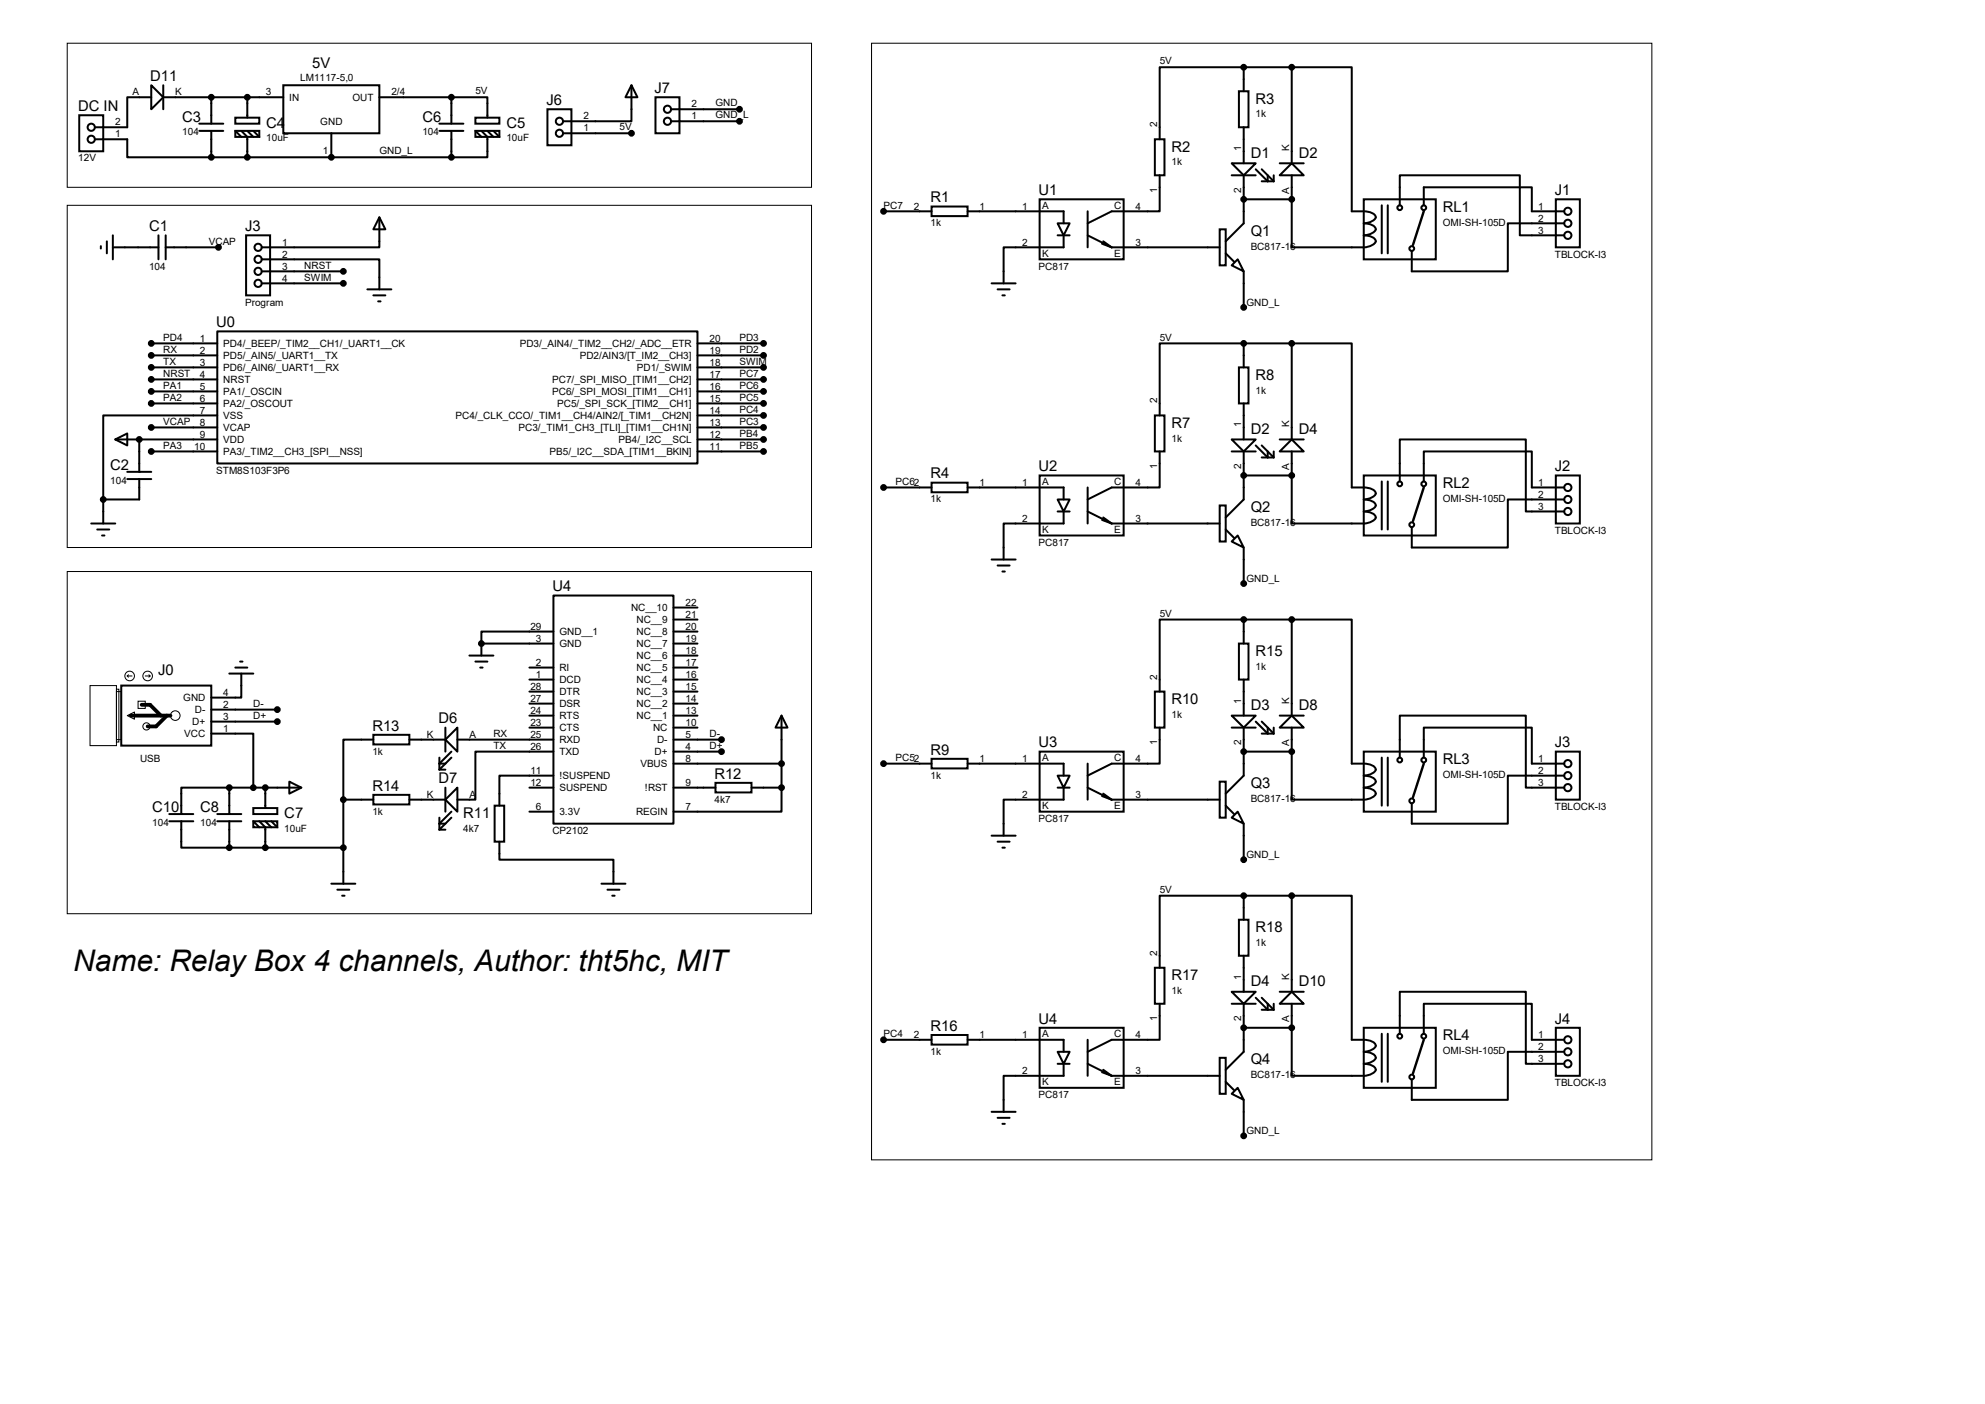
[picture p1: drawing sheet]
<svg xmlns="http://www.w3.org/2000/svg" width="420mm" height="297mm" viewBox="0 0 420 297" stroke-linecap="round" stroke-linejoin="round" font-family="sans-serif">
<g fill="#000">
<circle cx="70.1" cy="33.3" r=".21"/>
<circle cx="29.5" cy="93" r=".21"/>
<circle cx="101.9" cy="136.1" r=".21"/>
</g>
<g fill="none" stroke="#000" stroke-width=".42">
<path d="M32 18l2.5 2.6-2.5 2.5zM34.5 18v5.1M59.9 18h20.4v10.2h-20.4zM133.6 18l1.3 2.6h-2.6zM133.6 18v7.7h-14.5M262.1 19.3h2.1v7.6h-2.1zM263.1 14.2h-17.7v15.3M263.1 14.2v5.1M263.1 14.2h10.2M273.3 14.2h12.7v30.5a8.5 8.5 0 0 1 4.3 .4 .88 .88 0 0 1 .8 .8 .88 .88 0 0 1-.8 .9l-1.8 .4a2.31 2.31 0 0 1 2.6 1.3 2.69 2.69 0 0 1-2.6 1.3 2.31 2.31 0 0 1 2.6 1.3 2.69 2.69 0 0 1-2.6 1.2h-15.2v-10.1M273.3 14.2v20.3M16.8 24.4h5v7.6h-5z"/>
<path d="M20.1 29.5h6.8v3.8h17.8M32 20.6h-5.1v6.3h-6.8M34.5 20.6h25.4M42.2 27.7h5M42.2 26.2h5M44.7 33.3h50.8M44.7 20.6v5.6M44.7 27.7v5.6M49.8 24.9h5.1v1.3h-5.1zM49.8 27.7h5.1v1.3h-5.1zM49.8 27.7l1.3 1.3M51.1 27.7l1.2 1.3v4.3"/>
<path d="M52.3 20.6v4.3M52.3 27.7l1.3 1.3M53.6 27.7l1.3 1.3M70.1 28.2v5.1M80.3 20.6h15.2M93 27.7h5M93 26.2h5M95.5 20.6h7.6v4.3M95.5 20.6v5.6M95.5 27.7v5.6M100.6 24.9h5.1v1.3h-5.1zM100.6 27.7h5.1v1.3h-5.1z"/>
<path d="M100.6 27.7l1.3 1.3M101.9 27.7l1.2 1.3v4.3h-7.6M103.1 27.7l1.3 1.3M104.4 27.7l1.3 1.3M115.8 23.1h5.1v7.6h-5.1zM119.1 28.2h14.5M138.7 20.6h5.1v7.6h-5.1zM142 23.1h14.5M142 25.7h14.5M244.3 29.5h2.1v7.6h-2.1zM245.4 37.1v7.6h-10.2l-5.1 2.5M260.6 34.5h5.1l-2.6 2.6z"/>
<path d="M260.6 37.1h5.1M263.1 26.9v7.6M263.1 37.1v10.1l-3.8 3.9M265.7 35.8l2.5 2.6v-1.3M267 35.8l2.5 2.6M267 38.4h2.5M269.5 37.1v1.3M270.8 34.5h5M273.3 34.5l2.5 2.6h-5zM273.3 37.1v5.1M21.3 52.1v.5M22.6 51.1v2.5"/>
<path d="M23.9 52.3h9.6M23.9 49.8v5.1M33.5 49.8v5.1M35.1 52.3h11.1M35.1 49.8v5.1M52.1 49.8h5v12.7h-5zM55.4 54.9h24.9v6.3M55.4 59.9h17.2M55.4 57.4h17.2M80.3 46l1.2 2.5h-2.5zM80.3 46v6.3h-24.9M186.9 44.7h10.2"/>
<path d="M197.1 43.7h7.6v2h-7.6zM204.7 44.7h20.3v2.5M209.8 59.9h5.1M220 42.2h17.7v12.7h-17.7zM223.8 47.2h2.5l-1.3 2.6zM223.8 49.8h2.5M225 49.8v2.5h-12.7v7.6M230.1 44.7v7.6M230.1 49.8l5.1 2.5M233.2 51.6l2 .7M233.4 51.1l1.8 1.2M235.2 52.3h22.9"/>
<path d="M258.1 48.5h1.2v7.6h-1.2zM259.3 53.6l1.8 1.8M261.9 54.9l1.2 2.5-2.5-1.3zM263.1 57.4v7.6M263.1 42.2h10.2M288.5 42.2h15.3v12.7h-15.3zM292.4 43.4v10.2M293.6 43.4v10.2M296.2 43.4v-6.3h25.4v12.7h9.4M301.2 43.4v-3.8h22.9v5.1h6.9M329.2 42.2h5.1v10.1h-5.1zM331 47.2h-12v10.2h-20.3v-4.3"/>
<path d="M32 72.6h14M32 75.2h14M32 77.7h14M46 70.1h101.6v27.9h-101.6zM77.7 61.2h5.1M79 62.5h2.5M80 63.8h.5M147.6 72.6h13.9M147.6 75.2h13.9M147.6 77.7h13.9M211.1 61.2h2.5M212.1 62.5h.5"/>
<path d="M262.1 77.7h2.1v7.6h-2.1zM263.1 72.6h-17.7v15.3M263.1 72.6h10.2M263.1 72.6v5.1M273.3 72.6h12.7v30.5a8.5 8.5 0 0 1 4.3 .4 .88 .88 0 0 1 .8 .8 .88 .88 0 0 1-.8 .9l-1.8 .5a2.31 2.31 0 0 1 2.6 1.2 2.69 2.69 0 0 1-2.6 1.3 2.31 2.31 0 0 1 2.6 1.3 2.69 2.69 0 0 1-2.6 1.2h-15.2v-10.1M273.3 72.6v20.4M24.4 93l2.5-1.3v2.5zM24.4 93h21.6M26.9 99.8h5.1M29.5 93v6.8M32 80.3h14M32 82.8h14"/>
<path d="M32 85.3h14M32 90.4h14M32 95.5h14M46 87.9h-24.2v17.8M147.6 80.3h13.9M147.6 82.8h13.9M147.6 85.3h13.9M147.6 90.4h13.9M147.6 95.5h13.9M147.6 87.9h13.9M147.6 93h13.9M244.3 87.9h2.1v7.6h-2.1z"/>
<path d="M245.4 95.5v7.6h-10.2l-5.1 2.6M260.6 93h5.1l-2.6 2.5zM260.6 95.5h5.1M263.1 85.3v7.7M263.1 95.5v10.2l-3.8 3.8M265.7 94.2l2.5 2.6v-1.3M267 94.2l2.5 2.6M267 96.8h2.5M269.5 95.5v1.3M270.8 93h5M273.3 93l2.5 2.5h-5zM273.3 95.5v5.1"/>
<path d="M19.3 110.7h5.1M20.6 112h2.5M21.6 113.3h.5M21.8 105.7v5M26.9 101.3h5.1M29.5 101.3v4.4h-7.7M186.9 103.1h10.2M197.1 102.1h7.6v2h-7.6zM204.7 103.1h20.3v2.6M209.8 118.4h5.1M211.1 119.6h2.5M220 100.6h17.7v12.7h-17.7z"/>
<path d="M223.8 105.7h2.5l-1.3 2.5zM223.8 108.2h2.5M225 108.2v2.5h-12.7v7.7M230.1 103.1v7.6M230.1 108.2l5.1 2.5M233.2 110l2 .7M233.4 109.5l1.8 1.2M235.2 110.7h22.9M258.1 106.9h1.2v7.7h-1.2zM259.3 112l1.8 1.8M260.6 114.6l1.3-1.3 1.2 2.5zM263.1 115.8v7.6"/>
<path d="M263.1 100.6h10.2M288.5 100.6h15.3v12.7h-15.3zM292.4 101.9v10.1M293.6 101.9v10.1M296.2 101.9v-8.9h26.6v15.2h8.2M301.2 101.9v-6.4h22.9v7.6h6.9M329.2 100.6h5.1v10.1h-5.1zM331 105.7h-12v10.1h-20.3v-4.3M50.8 140h.5M99.3 138.7h5.1M100.6 140h2.5M101.9 136.1h15.2"/>
<path d="M101.9 136.1v2.6M117.1 126h25.4v48.2h-25.4zM117.1 133.6h-15.2v2.5M142.5 136.1h5.1M142.5 131.1h5.1M142.5 133.6h5.1M142.5 128.5h5.1M142.5 138.7h5.1M212.1 120.9h.5M262.1 136.1h2.1v7.7h-2.1zM263.1 131.1h-17.7v15.2M263.1 131.1v5"/>
<path d="M263.1 131.1h10.2M273.3 131.1h12.7v30.4a8.5 8.5 0 0 1 4.3 .4 .88 .88 0 0 1 .8 .9 .88 .88 0 0 1-.8 .8l-1.8 .5a2.31 2.31 0 0 1 2.6 1.3 2.69 2.69 0 0 1-2.6 1.2 2.31 2.31 0 0 1 2.6 1.3 2.69 2.69 0 0 1-2.6 1.3h-15.2v-10.2M273.3 131.1v20.3M25.7 145h19v12.7h-19zM44.7 155.2h8.9v11.4M44.7 150.1h14M44.7 152.7h14M48.5 142.5h5.1M49.8 141.2h2.5M51.1 142.5v5.1h-6.4M79 155.4h7.6v2.1h-7.6zM79 156.5h-6.4v12.7"/>
<path d="M86.6 156.5h7.6M94.2 156.5l2.6-2.6v5.1zM94.2 153.9v5.1M95.5 159l-2.5 2.5h1.2M96.8 156.5h20.3M101.6 141.2h.5M112 141.2h5.1M112 153.9h5.1M112 143.8h5.1M112 148.8h5.1M112 146.3h5.1M112 151.4h5.1"/>
<path d="M117.1 159h-16.5v10.2h-3.8M142.5 156.5h10.2M142.5 159h10.2M142.5 141.2h5.1M142.5 153.9h5.1M142.5 143.8h5.1M142.5 148.8h5.1M142.5 146.3h5.1M142.5 151.4h5.1M165.4 151.4l1.2 2.5h-2.5zM165.4 151.4v15.2M220 159h17.7v12.7h-17.7z"/>
<path d="M244.3 146.3h2.1v7.6h-2.1zM245.4 153.9v7.6h-10.2l-5.1 2.6M260.6 151.4h5.1l-2.6 2.5zM260.6 153.9h5.1M263.1 159h10.2M263.1 143.8v7.6M263.1 153.9v10.2l-3.8 3.8M265.7 152.7l2.5 2.5v-1.3M267 155.2h2.5M267 152.7l2.5 2.5M269.5 153.9v1.3M270.8 151.4h5"/>
<path d="M273.3 151.4l2.5 2.5h-5zM273.3 153.9v5.1M288.5 159h15.3v12.7h-15.3zM329.2 159h5.1v10.2h-5.1zM35.8 173.7h5.1M35.8 172.2h5.1M38.4 173.7v5.6h10.1M46 173.7h5.1M46 172.2h5.1M48.5 166.6h-10.1v5.6M48.5 166.6v5.6M48.5 173.7v5.6"/>
<path d="M48.5 166.6h15.3M48.5 179.3h24.1M53.6 170.9h5.1v1.3h-5.1zM53.6 173.7h5.1v1.3h-5.1zM53.6 173.7l1.3 1.3M54.9 173.7l1.2 1.3v4.3M56.1 166.6v4.3M56.1 173.7l1.3 1.3M57.4 173.7l1.3 1.3M61.2 165.4l2.6 1.2-2.6 1.3zM72.6 169.2h6.4M72.6 169.2v17.7"/>
<path d="M79 168.1h7.6v2.1h-7.6zM86.6 169.2h7.6M93 162.8h1.2M93 160.3v2.5M93 173v2.5M93 175.5h1.2M94.2 169.2l2.6-2.6v5.1zM94.2 166.6v5.1M95.5 160.3l-2.5 2.5M95.5 171.7l-2.5 2.5h1.2M95.5 173l-2.5 2.5M104.6 170.4h2.1v7.7h-2.1z"/>
<path d="M105.7 178.1v3.8h24.1v5M112 166.6h5.1M112 171.7h5.1M117.1 164.1h-11.4v6.3M142.5 166.6h8.9M142.5 161.5h22.9M151.4 165.6h7.6v2h-7.6zM159 166.6h6.4M165.4 166.6v5.1h-22.9M186.9 161.5h10.2M197.1 160.5h7.6v2.1h-7.6zM204.7 161.5h20.3v2.6"/>
<path d="M209.8 176.8h5.1M211.1 178.1h2.5M212.1 179.3h.5M223.8 164.1h2.5l-1.3 2.5zM223.8 166.6h2.5M225 166.6v2.6h-12.7v7.6M230.1 161.5v7.7M230.1 166.6l5.1 2.6M233.2 168.4l2 .8M233.4 167.9l1.8 1.3M235.2 169.2h22.9M258.1 165.4h1.2v7.6h-1.2z"/>
<path d="M259.3 170.4l1.8 1.8M260.6 173l1.3-1.3 1.2 2.5zM263.1 174.2v7.7M292.4 160.3v10.1M293.6 160.3v10.1M296.2 160.3v-8.9h26.6v15.2h8.2M301.2 160.3v-6.4h22.9v7.6h6.9M331 164.1h-12v10.1h-20.3v-4.3M70.1 186.9h5.1M71.4 188.2h2.5M72.4 189.5h.5M127.3 186.9h5"/>
<path d="M128.5 188.2h2.6M129.5 189.5h.5M262.1 194.6h2.1v7.6h-2.1zM263.1 189.5h-17.7v15.2M263.1 189.5v5.1M263.1 189.5h10.2M273.3 189.5h12.7v30.5a8.5 8.5 0 0 1 4.3 .3 .88 .88 0 0 1 .8 .9 .88 .88 0 0 1-.8 .9l-1.8 .4a2.31 2.31 0 0 1 2.6 1.3 2.69 2.69 0 0 1-2.6 1.2 2.31 2.31 0 0 1 2.6 1.3 2.69 2.69 0 0 1-2.6 1.3h-15.2v-10.2M273.3 189.5v20.3M186.9 220h10.2M197.1 218.9h7.6v2.1h-7.6zM204.7 220h20.3v2.5M220 217.4h17.7v12.7h-17.7z"/>
<path d="M230.1 220v7.6M244.3 204.7h2.1v7.6h-2.1zM245.4 212.3v7.7h-10.2l-5.1 2.5M260.6 209.8h5.1l-2.6 2.5zM260.6 212.3h5.1M263.1 202.2v7.6M263.1 212.3v10.2l-3.8 3.8M263.1 217.4h10.2M265.7 211.1l2.5 2.5v-1.3M267 211.1l2.5 2.5M267 213.6h2.5M269.5 212.3v1.3"/>
<path d="M270.8 212.3l2.5-2.5 2.5 2.5zM270.8 209.8h5M273.3 212.3v5.1M288.5 217.4h15.3v12.7h-15.3zM292.4 218.7v10.2M293.6 218.7v10.2M296.2 218.7v-8.9h26.6v15.2h8.2M301.2 218.7v-6.4h22.9v7.7h6.9M329.2 217.4h5.1v10.2h-5.1zM209.8 235.2h5.1M211.1 236.5h2.5M212.1 237.7h.5"/>
<path d="M223.8 222.5h2.5l-1.3 2.5zM223.8 225h2.5M225 225v2.6h-12.7v7.6M230.1 225l5.1 2.6M233.2 226.8l2 .8M233.4 226.3l1.8 1.3M235.2 227.6h22.9M258.1 223.8h1.2v7.6h-1.2zM259.3 228.9l1.8 1.7M260.6 231.4l1.3-1.3 1.2 2.6zM263.1 232.7v7.6M331 222.5h-12v10.2h-20.3v-4.4"/>
<circle cx="19.3" cy="29.5" r=".76"/>
<circle cx="19.3" cy="26.9" r=".76"/>
<circle cx="118.4" cy="25.7" r=".76"/>
<circle cx="118.4" cy="28.2" r=".76"/>
<circle cx="141.2" cy="25.7" r=".76"/>
<circle cx="141.2" cy="23.1" r=".76"/>
<circle cx="54.6" cy="57.4" r=".76"/>
<circle cx="54.6" cy="59.9" r=".76"/>
<circle cx="54.6" cy="54.9" r=".76"/>
<circle cx="54.6" cy="52.3" r=".76"/>
<circle cx="296.2" cy="43.9" r=".51"/>
<circle cx="298.7" cy="52.6" r=".51"/>
<circle cx="301.2" cy="43.9" r=".51"/>
<circle cx="331.7" cy="49.8" r=".76"/>
<circle cx="331.7" cy="47.2" r=".76"/>
<circle cx="331.7" cy="44.7" r=".76"/>
<circle cx="296.2" cy="102.4" r=".51"/>
<circle cx="298.7" cy="111" r=".51"/>
<circle cx="301.2" cy="102.4" r=".51"/>
<circle cx="331.7" cy="108.2" r=".76"/>
<circle cx="331.7" cy="103.1" r=".76"/>
<circle cx="331.7" cy="105.7" r=".76"/>
<circle cx="296.2" cy="160.8" r=".51"/>
<circle cx="298.7" cy="169.4" r=".51"/>
<circle cx="301.2" cy="160.8" r=".51"/>
<circle cx="331.7" cy="161.5" r=".76"/>
<circle cx="331.7" cy="164.1" r=".76"/>
<circle cx="331.7" cy="166.6" r=".76"/>
<circle cx="296.2" cy="219.2" r=".51"/>
<circle cx="301.2" cy="219.2" r=".51"/>
<circle cx="331.7" cy="220" r=".76"/>
<circle cx="298.7" cy="227.8" r=".51"/>
<circle cx="331.7" cy="222.5" r=".76"/>
<circle cx="331.7" cy="225" r=".76"/>
</g>
<g fill="#000" stroke="#000" stroke-width=".42">
<circle cx="263.1" cy="14.2" r=".51"/>
<circle cx="273.3" cy="14.2" r=".51"/>
<circle cx="44.7" cy="20.6" r=".51"/>
<circle cx="44.7" cy="33.3" r=".51"/>
<circle cx="52.3" cy="33.3" r=".51"/>
<circle cx="52.3" cy="20.6" r=".51"/>
<circle cx="70.1" cy="33.3" r=".51"/>
<circle cx="95.5" cy="20.6" r=".51"/>
<circle cx="95.5" cy="33.3" r=".51"/>
<circle cx="133.6" cy="28.2" r=".51"/>
<circle cx="156.5" cy="23.1" r=".51"/>
<circle cx="156.5" cy="25.7" r=".51"/>
<circle cx="46.2" cy="52.3" r=".51"/>
<circle cx="72.6" cy="59.9" r=".51"/>
<circle cx="72.6" cy="57.4" r=".51"/>
<circle cx="186.9" cy="44.7" r=".51"/>
<circle cx="263.1" cy="42.2" r=".51"/>
<circle cx="273.3" cy="42.2" r=".51"/>
<circle cx="32" cy="75.2" r=".51"/>
<circle cx="32" cy="72.6" r=".51"/>
<circle cx="32" cy="77.7" r=".51"/>
<circle cx="161.5" cy="72.6" r=".51"/>
<circle cx="161.5" cy="75.2" r=".51"/>
<circle cx="161.5" cy="77.7" r=".51"/>
<circle cx="263.1" cy="65" r=".51"/>
<circle cx="263.1" cy="72.6" r=".51"/>
<circle cx="273.3" cy="72.6" r=".51"/>
<circle cx="29.5" cy="93" r=".51"/>
<circle cx="32" cy="85.3" r=".51"/>
<circle cx="32" cy="80.3" r=".51"/>
<circle cx="32" cy="90.4" r=".51"/>
<circle cx="32" cy="95.5" r=".51"/>
<circle cx="32" cy="82.8" r=".51"/>
<circle cx="161.5" cy="93" r=".51"/>
<circle cx="161.5" cy="90.4" r=".51"/>
<circle cx="161.5" cy="80.3" r=".51"/>
<circle cx="161.5" cy="82.8" r=".51"/>
<circle cx="161.5" cy="85.3" r=".51"/>
<circle cx="161.5" cy="87.9" r=".51"/>
<circle cx="161.5" cy="95.5" r=".51"/>
<circle cx="21.8" cy="105.7" r=".51"/>
<circle cx="186.9" cy="103.1" r=".51"/>
<circle cx="263.1" cy="100.6" r=".51"/>
<circle cx="273.3" cy="100.6" r=".51"/>
<circle cx="101.9" cy="136.1" r=".51"/>
<circle cx="263.1" cy="123.4" r=".51"/>
<circle cx="263.1" cy="131.1" r=".51"/>
<circle cx="273.3" cy="131.1" r=".51"/>
<circle cx="58.7" cy="152.7" r=".51"/>
<circle cx="58.7" cy="150.1" r=".51"/>
<circle cx="152.7" cy="156.5" r=".51"/>
<circle cx="152.7" cy="159" r=".51"/>
<circle cx="263.1" cy="159" r=".51"/>
<circle cx="273.3" cy="159" r=".51"/>
<circle cx="48.5" cy="179.3" r=".51"/>
<circle cx="48.5" cy="166.6" r=".51"/>
<circle cx="53.6" cy="166.6" r=".51"/>
<circle cx="56.1" cy="179.3" r=".51"/>
<circle cx="56.1" cy="166.6" r=".51"/>
<circle cx="72.6" cy="169.2" r=".51"/>
<circle cx="72.6" cy="179.3" r=".51"/>
<circle cx="165.4" cy="161.5" r=".51"/>
<circle cx="165.4" cy="166.6" r=".51"/>
<circle cx="186.9" cy="161.5" r=".51"/>
<circle cx="263.1" cy="189.5" r=".51"/>
<circle cx="263.1" cy="181.9" r=".51"/>
<circle cx="273.3" cy="189.5" r=".51"/>
<circle cx="186.9" cy="220" r=".51"/>
<circle cx="263.1" cy="217.4" r=".51"/>
<circle cx="273.3" cy="217.4" r=".51"/>
<circle cx="263.1" cy="240.3" r=".51"/>
</g>
<g fill="none" stroke="#000" stroke-width=".21">
<path d="M14.2 9.1h157.5v30.5h-157.5zM184.4 9.1h165.1v236.3h-165.1zM14.2 43.4h157.5v72.4h-157.5zM14.2 120.9h157.5v72.4h-157.5zM19 145h5.6v12.7h-5.6zM24.6 146.3h1.1v10.2h-1.1zM24.6 145.8h.5v11.2h-.5zM26.9 151.4l1.5-.8v1.5zM26.9 143h1M26.9 143l.3 .3M27.2 142.7l-.3 .3M29.2 148.3h1.5v1.6h-1.5z"/>
<path d="M30.7 143h1M31.5 142.7l.2 .3M31.7 143l-.2 .3"/>
<circle cx="27.4" cy="143" r="1.02"/>
<circle cx="31" cy="153.7" r=".76"/>
<circle cx="31.2" cy="143" r="1.02"/>
<circle cx="37.1" cy="151.4" r="1.02"/>
</g>
<path d="M27.7 151.4h8.4M30 149.1h1.7l2.3 2.3M35.3 151.4l-2.3 2.3h-1.8" fill="none" stroke="#000" stroke-width=".8"/>
<path d="M301.2 44.7l-2.2 7.1M301.2 103.1l-2.2 7.1M301.2 161.5l-2.2 7.2M301.2 220l-2.2 7.1" fill="none" stroke="#000" stroke-width=".51"/>
<text font-size="6.3" x="15.5" y="205.4">Name: Relay Box 4 channels, Author: tht5hc, MIT</text>
<g font-size="3.1">
<text x="31.8" y="17.1">D11</text>
<text x="66.1" y="14.3">5V</text>
<text x="16.6" y="23.5">DC IN</text>
<text x="115.6" y="22.2">J6</text>
<text x="138.5" y="19.7">J7</text>
<text x="265.6" y="21.9">R3</text>
<text x="38.6" y="25.7">C3</text>
<text x="56.3" y="27">C4</text>
<text x="89.4" y="25.7">C6</text>
<text x="107.1" y="27">C5</text>
<text x="247.9" y="32.1">R2</text>
<text x="264.6" y="33.4">D1</text>
<text x="274.8" y="33.4">D2</text>
<text x="219.8" y="41.3">U1</text>
<text x="329" y="41.3">J1</text>
<text x="196.9" y="42.8">R1</text>
<text x="305.3" y="44.8">RL1</text>
<text x="31.5" y="48.9">C1</text>
<text x="51.9" y="48.9">J3</text>
<text x="264.6" y="49.9">Q1</text>
<text x="45.8" y="69.2">U0</text>
<text x="265.6" y="80.3">R8</text>
<text x="247.9" y="90.5">R7</text>
<text x="264.6" y="91.8">D2</text>
<text x="274.8" y="91.8">D4</text>
<text x="23.3" y="99.4">C2</text>
<text x="196.9" y="101.2">R4</text>
<text x="219.8" y="99.7">U2</text>
<text x="329" y="99.7">J2</text>
<text x="305.3" y="103.2">RL2</text>
<text x="264.6" y="108.3">Q2</text>
<text x="116.9" y="125.1">U4</text>
<text x="33.4" y="142.9">J0</text>
<text x="265.6" y="138.8">R15</text>
<text x="247.9" y="148.9">R10</text>
<text x="78.8" y="154.6">R13</text>
<text x="92.8" y="153">D6</text>
<text x="264.6" y="150.2">D3</text>
<text x="274.8" y="150.2">D8</text>
<text x="196.9" y="159.6">R9</text>
<text x="219.8" y="158.1">U3</text>
<text x="305.3" y="161.6">RL3</text>
<text x="329" y="158.1">J3</text>
<text x="78.8" y="167.3">R14</text>
<text x="92.8" y="165.7">D7</text>
<text x="151.2" y="164.7">R12</text>
<text x="264.6" y="166.7">Q3</text>
<text x="32.2" y="171.8">C10</text>
<text x="42.4" y="171.8">C8</text>
<text x="60.2" y="173.1">C7</text>
<text x="98" y="173.1">R11</text>
<text x="265.6" y="197.2">R18</text>
<text x="247.9" y="207.3">R17</text>
<text x="264.6" y="208.6">D4</text>
<text x="274.8" y="208.6">D10</text>
<text x="196.9" y="218.1">R16</text>
<text x="219.8" y="216.5">U4</text>
<text x="305.3" y="220">RL4</text>
<text x="329" y="216.5">J4</text>
<text x="264.6" y="225.1">Q4</text>
</g>
<g font-size="2.1">
<text x="63.5" y="17.2">LM1117-5,0</text>
<text x="245.4" y="13.6">5V</text>
<text x="28.1" y="20.2">A</text>
<text x="37.1" y="20.2">K</text>
<text x="56.2" y="20.2">3</text>
<text x="61.2" y="21.3">IN</text>
<text x="74.5" y="21.3">OUT</text>
<text x="82.8" y="20.2">2/4</text>
<text x="100.6" y="20">5V</text>
<text x="146.3" y="22.7">2</text>
<text x="151.4" y="22.5">GND</text>
<text x="24.4" y="29.1">1</text>
<text x="24.4" y="26.5">2</text>
<text x="38.6" y="28.7">104</text>
<text x="56.3" y="29.9">10uF</text>
<text x="67.8" y="26.5">GND</text>
<text x="89.4" y="28.7">104</text>
<text x="107.1" y="29.9">10uF</text>
<text x="123.4" y="27.8">1</text>
<text x="123.4" y="25.3">2</text>
<text x="131.1" y="27.6">5V</text>
<text x="146.3" y="25.3">1</text>
<text x="151.4" y="25.1">GND_L</text>
<text x="244.9" y="26.9" transform="rotate(-90 244.9 26.9)">2</text>
<text x="265.6" y="24.8">1k</text>
<text x="16.6" y="34.2">12V</text>
<text x="68.3" y="32.7">1</text>
<text x="80.3" y="32.7">GND_L</text>
<text x="247.9" y="35">1k</text>
<text x="262.6" y="32" transform="rotate(-90 262.6 32)">1</text>
<text x="272.8" y="32" transform="rotate(-90 272.8 32)">K</text>
<text x="244.9" y="40.8" transform="rotate(-90 244.9 40.8)">1</text>
<text x="262.6" y="40.8" transform="rotate(-90 262.6 40.8)">2</text>
<text x="272.8" y="41" transform="rotate(-90 272.8 41)">A</text>
<text x="186.9" y="44.1">PC7</text>
<text x="193.4" y="44.3">2</text>
<text x="196.9" y="47.9">1k</text>
<text x="207.3" y="44.3">1</text>
<text x="216.2" y="44.3">1</text>
<text x="220.5" y="44.2">A</text>
<text x="235.7" y="44.2">C</text>
<text x="240.3" y="44.3">4</text>
<text x="305.3" y="47.7">OMI-SH-105D</text>
<text x="325.5" y="44.3">1</text>
<text x="325.5" y="46.9">2</text>
<text x="44.2" y="51.7">VCAP</text>
<text x="59.7" y="51.9">1</text>
<text x="216.2" y="51.9">2</text>
<text x="240.3" y="51.9">3</text>
<text x="264.6" y="52.8">BC817-16</text>
<text x="325.5" y="49.4">3</text>
<text x="31.5" y="57">104</text>
<text x="59.7" y="54.5">2</text>
<text x="59.7" y="57">3</text>
<text x="59.7" y="59.6">4</text>
<text x="64.4" y="59.4">SWIM</text>
<text x="64.4" y="56.8">NRST</text>
<text x="219.8" y="57">PC817</text>
<text x="220.5" y="54.4">K</text>
<text x="235.8" y="54.4">E</text>
<text x="329" y="54.5">TBLOCK-I3</text>
<text x="51.9" y="64.6">Program</text>
<text x="263.7" y="64.6">GND_L</text>
<text x="34.5" y="72.1">PD4</text>
<text x="34.5" y="74.6">RX</text>
<text x="34.5" y="77.1">TX</text>
<text x="42.2" y="72.3">1</text>
<text x="42.2" y="74.8">2</text>
<text x="42.2" y="77.3">3</text>
<text x="47.2" y="73.4">PD4/_BEEP/_TIM2__CH1/_UART1__CK</text>
<text x="47.2" y="75.9">PD5/_AIN5/_UART1__TX</text>
<text x="110" y="73.4">PD3/_AIN4/_TIM2__CH2/_ADC__ETR</text>
<text x="122.7" y="75.9">PD2/AIN3/[T_IM2__CH3]</text>
<text x="150.1" y="72.3">20</text>
<text x="150.1" y="74.8">19</text>
<text x="150.1" y="77.3">18</text>
<text x="156.5" y="72.1">PD3</text>
<text x="156.5" y="74.6">PD2</text>
<text x="156.5" y="77.1">SWIM</text>
<text x="245.4" y="72.1">5V</text>
<text x="34.5" y="79.7">NRST</text>
<text x="34.5" y="82.2">PA1</text>
<text x="42.2" y="79.9">4</text>
<text x="42.2" y="82.4">5</text>
<text x="47.2" y="78.5">PD6/_AIN6/_UART1__RX</text>
<text x="47.2" y="81">NRST</text>
<text x="47.2" y="83.6">PA1/_OSCIN</text>
<text x="116.8" y="81">PC7/_SPI_MISO_[TIM1__CH2]</text>
<text x="116.8" y="83.6">PC6/_SPI_MOSI_[TIM1__CH1]</text>
<text x="134.7" y="78.5">PD1/_SWIM</text>
<text x="150.1" y="79.9">17</text>
<text x="150.1" y="82.4">16</text>
<text x="156.5" y="79.7">PC7</text>
<text x="156.5" y="82.2">PC6</text>
<text x="265.6" y="83.3">1k</text>
<text x="34.5" y="84.8">PA2</text>
<text x="34.5" y="89.8">VCAP</text>
<text x="42.2" y="85">6</text>
<text x="42.2" y="87.5">7</text>
<text x="47.2" y="86.1">PA2/_OSCOUT</text>
<text x="47.2" y="88.6">VSS</text>
<text x="96.4" y="88.6">PC4/_CLK_CCO/_TIM1__CH4/AIN2/[_TIM1__CH2N]</text>
<text x="117.9" y="86.1">PC5/_SPI_SCK_[TIM2__CH1]</text>
<text x="150.1" y="85">15</text>
<text x="150.1" y="87.5">14</text>
<text x="156.5" y="84.8">PC5</text>
<text x="156.5" y="87.3">PC4</text>
<text x="156.5" y="89.8">PC3</text>
<text x="244.9" y="85.3" transform="rotate(-90 244.9 85.3)">2</text>
<text x="34.5" y="94.9">PA3</text>
<text x="41.1" y="95.1">10</text>
<text x="42.2" y="90">8</text>
<text x="42.2" y="92.6">9</text>
<text x="47.2" y="91.2">VCAP</text>
<text x="47.2" y="93.7">VDD</text>
<text x="109.7" y="91.2">PC3/_TIM1_CH3_[TLI]_[TIM1__CH1N]</text>
<text x="130.9" y="93.7">PB4/_I2C__SCL</text>
<text x="150.1" y="90">13</text>
<text x="150.1" y="92.6">12</text>
<text x="150.1" y="95.1">11</text>
<text x="156.5" y="92.4">PB4</text>
<text x="156.5" y="94.9">PB5</text>
<text x="247.9" y="93.4">1k</text>
<text x="262.6" y="90.4" transform="rotate(-90 262.6 90.4)">1</text>
<text x="272.8" y="90.4" transform="rotate(-90 272.8 90.4)">K</text>
<text x="45.8" y="100.2">STM8S103F3P6</text>
<text x="47.2" y="96.3">PA3/_TIM2__CH3_[SPI__NSS]</text>
<text x="116.3" y="96.3">PB5/_I2C__SDA_[TIM1__BKIN]</text>
<text x="244.9" y="99.2" transform="rotate(-90 244.9 99.2)">1</text>
<text x="262.6" y="99.2" transform="rotate(-90 262.6 99.2)">2</text>
<text x="272.8" y="99.4" transform="rotate(-90 272.8 99.4)">A</text>
<text x="23.3" y="102.3">104</text>
<text x="189.5" y="102.5">PC62</text>
<text x="196.9" y="106.3">1k</text>
<text x="207.3" y="102.7">1</text>
<text x="216.2" y="102.7">1</text>
<text x="220.5" y="102.6">A</text>
<text x="235.7" y="102.6">C</text>
<text x="240.3" y="102.7">4</text>
<text x="305.3" y="106.1">OMI-SH-105D</text>
<text x="325.5" y="102.7">1</text>
<text x="325.5" y="105.3">2</text>
<text x="325.5" y="107.8">3</text>
<text x="216.2" y="110.4">2</text>
<text x="220.5" y="112.8">K</text>
<text x="235.8" y="112.8">E</text>
<text x="240.3" y="110.4">3</text>
<text x="264.6" y="111.2">BC817-16</text>
<text x="329" y="112.9">TBLOCK-I3</text>
<text x="219.8" y="115.4">PC817</text>
<text x="263.7" y="123.1">GND_L</text>
<text x="133.5" y="129.3">NC__10</text>
<text x="134.7" y="131.8">NC__9</text>
<text x="145" y="128.1">22</text>
<text x="145" y="130.7">21</text>
<text x="245.4" y="130.5">5V</text>
<text x="112.2" y="133.2">29</text>
<text x="113.4" y="135.8">3</text>
<text x="118.4" y="136.9">GND</text>
<text x="118.4" y="134.4">GND__1</text>
<text x="134.7" y="136.9">NC__7</text>
<text x="134.7" y="134.4">NC__8</text>
<text x="145" y="135.8">19</text>
<text x="145" y="133.2">20</text>
<text x="113.4" y="143.4">1</text>
<text x="113.4" y="140.8">2</text>
<text x="118.4" y="142">RI</text>
<text x="134.7" y="142">NC__5</text>
<text x="134.7" y="139.4">NC__6</text>
<text x="145" y="143.4">16</text>
<text x="145" y="140.8">17</text>
<text x="145" y="138.3">18</text>
<text x="244.9" y="143.8" transform="rotate(-90 244.9 143.8)">2</text>
<text x="265.6" y="141.7">1k</text>
<text x="38.8" y="148.3">GND</text>
<text x="47.2" y="149.7">2</text>
<text x="47.2" y="147.2">4</text>
<text x="53.6" y="149.5">D-</text>
<text x="112.2" y="148.5">27</text>
<text x="112.2" y="145.9">28</text>
<text x="118.4" y="144.5">DCD</text>
<text x="118.4" y="149.6">DSR</text>
<text x="118.4" y="147.1">DTR</text>
<text x="134.7" y="149.6">NC__2</text>
<text x="134.7" y="147.1">NC__3</text>
<text x="134.7" y="144.5">NC__4</text>
<text x="145" y="148.5">14</text>
<text x="145" y="145.9">15</text>
<text x="262.6" y="148.8" transform="rotate(-90 262.6 148.8)">1</text>
<text x="272.8" y="148.8" transform="rotate(-90 272.8 148.8)">K</text>
<text x="39" y="156">VCC</text>
<text x="40.7" y="153.4">D+</text>
<text x="41.2" y="150.9">D-</text>
<text x="47.2" y="154.8">1</text>
<text x="47.2" y="152.3">3</text>
<text x="53.6" y="152.1">D+</text>
<text x="104.4" y="155.9">RX</text>
<text x="112.2" y="153.5">23</text>
<text x="112.2" y="151">24</text>
<text x="118.4" y="154.7">CTS</text>
<text x="118.4" y="152.1">RTS</text>
<text x="134.7" y="152.1">NC__1</text>
<text x="138.2" y="154.7">NC</text>
<text x="145" y="153.5">10</text>
<text x="145" y="151">13</text>
<text x="150.1" y="155.9">D-</text>
<text x="247.9" y="151.8">1k</text>
<text x="29.6" y="161.2">USB</text>
<text x="78.8" y="159.6">1k</text>
<text x="90.3" y="156.1">K</text>
<text x="99.3" y="156.1">A</text>
<text x="104.4" y="158.4">TX</text>
<text x="112.2" y="156.1">25</text>
<text x="112.2" y="158.6">26</text>
<text x="118.4" y="157.2">RXD</text>
<text x="118.4" y="159.8">TXD</text>
<text x="138.5" y="159.8">D+</text>
<text x="139" y="157.2">D-</text>
<text x="145" y="158.6">4</text>
<text x="145" y="156.1">5</text>
<text x="145" y="161.2">8</text>
<text x="150.1" y="158.4">D+</text>
<text x="189.5" y="161">PC52</text>
<text x="207.3" y="161.2">1</text>
<text x="216.2" y="161.2">1</text>
<text x="220.5" y="161">A</text>
<text x="235.7" y="161">C</text>
<text x="240.3" y="161.2">4</text>
<text x="244.9" y="157.6" transform="rotate(-90 244.9 157.6)">1</text>
<text x="262.6" y="157.6" transform="rotate(-90 262.6 157.6)">2</text>
<text x="272.8" y="157.9" transform="rotate(-90 272.8 157.9)">A</text>
<text x="325.5" y="161.2">1</text>
<text x="112.2" y="163.7">11</text>
<text x="112.2" y="166.2">12</text>
<text x="118.4" y="164.8">!SUSPEND</text>
<text x="118.4" y="167.4">SUSPEND</text>
<text x="135.5" y="162.3">VBUS</text>
<text x="136.4" y="167.4">!RST</text>
<text x="145" y="166.2">9</text>
<text x="196.9" y="164.7">1k</text>
<text x="305.3" y="164.5">OMI-SH-105D</text>
<text x="325.5" y="163.7">2</text>
<text x="325.5" y="166.2">3</text>
<text x="78.8" y="172.3">1k</text>
<text x="90.3" y="168.8">K</text>
<text x="99.3" y="168.8">A</text>
<text x="113.4" y="171.3">6</text>
<text x="118.4" y="172.5">3.3V</text>
<text x="134.6" y="172.5">REGIN</text>
<text x="145" y="171.3">7</text>
<text x="151.2" y="169.8">4k7</text>
<text x="216.2" y="168.8">2</text>
<text x="219.8" y="173.9">PC817</text>
<text x="220.5" y="171.2">K</text>
<text x="235.8" y="171.2">E</text>
<text x="240.3" y="168.8">3</text>
<text x="264.6" y="169.6">BC817-16</text>
<text x="329" y="171.3">TBLOCK-I3</text>
<text x="32.2" y="174.7">104</text>
<text x="42.4" y="174.7">104</text>
<text x="60.2" y="176">10uF</text>
<text x="98" y="176">4k7</text>
<text x="116.9" y="176.4">CP2102</text>
<text x="263.7" y="181.5">GND_L</text>
<text x="245.4" y="188.9">5V</text>
<text x="244.9" y="202.2" transform="rotate(-90 244.9 202.2)">2</text>
<text x="265.6" y="200.1">1k</text>
<text x="262.6" y="207.3" transform="rotate(-90 262.6 207.3)">1</text>
<text x="272.8" y="207.3" transform="rotate(-90 272.8 207.3)">K</text>
<text x="247.9" y="210.3">1k</text>
<text x="186.9" y="219.4">PC4</text>
<text x="193.4" y="219.6">2</text>
<text x="207.3" y="219.6">1</text>
<text x="216.2" y="219.6">1</text>
<text x="220.5" y="219.5">A</text>
<text x="235.7" y="219.5">C</text>
<text x="240.3" y="219.6">4</text>
<text x="244.9" y="216.1" transform="rotate(-90 244.9 216.1)">1</text>
<text x="262.6" y="216.1" transform="rotate(-90 262.6 216.1)">2</text>
<text x="272.8" y="216.3" transform="rotate(-90 272.8 216.3)">A</text>
<text x="325.5" y="219.6">1</text>
<text x="196.9" y="223.1">1k</text>
<text x="216.2" y="227.2">2</text>
<text x="240.3" y="227.2">3</text>
<text x="305.3" y="223">OMI-SH-105D</text>
<text x="325.5" y="222.1">2</text>
<text x="325.5" y="224.7">3</text>
<text x="219.8" y="232.3">PC817</text>
<text x="220.5" y="229.6">K</text>
<text x="235.8" y="229.6">E</text>
<text x="264.6" y="228">BC817-16</text>
<text x="329" y="229.7">TBLOCK-I3</text>
<text x="263.7" y="239.9">GND_L</text>
</g>
</svg>
